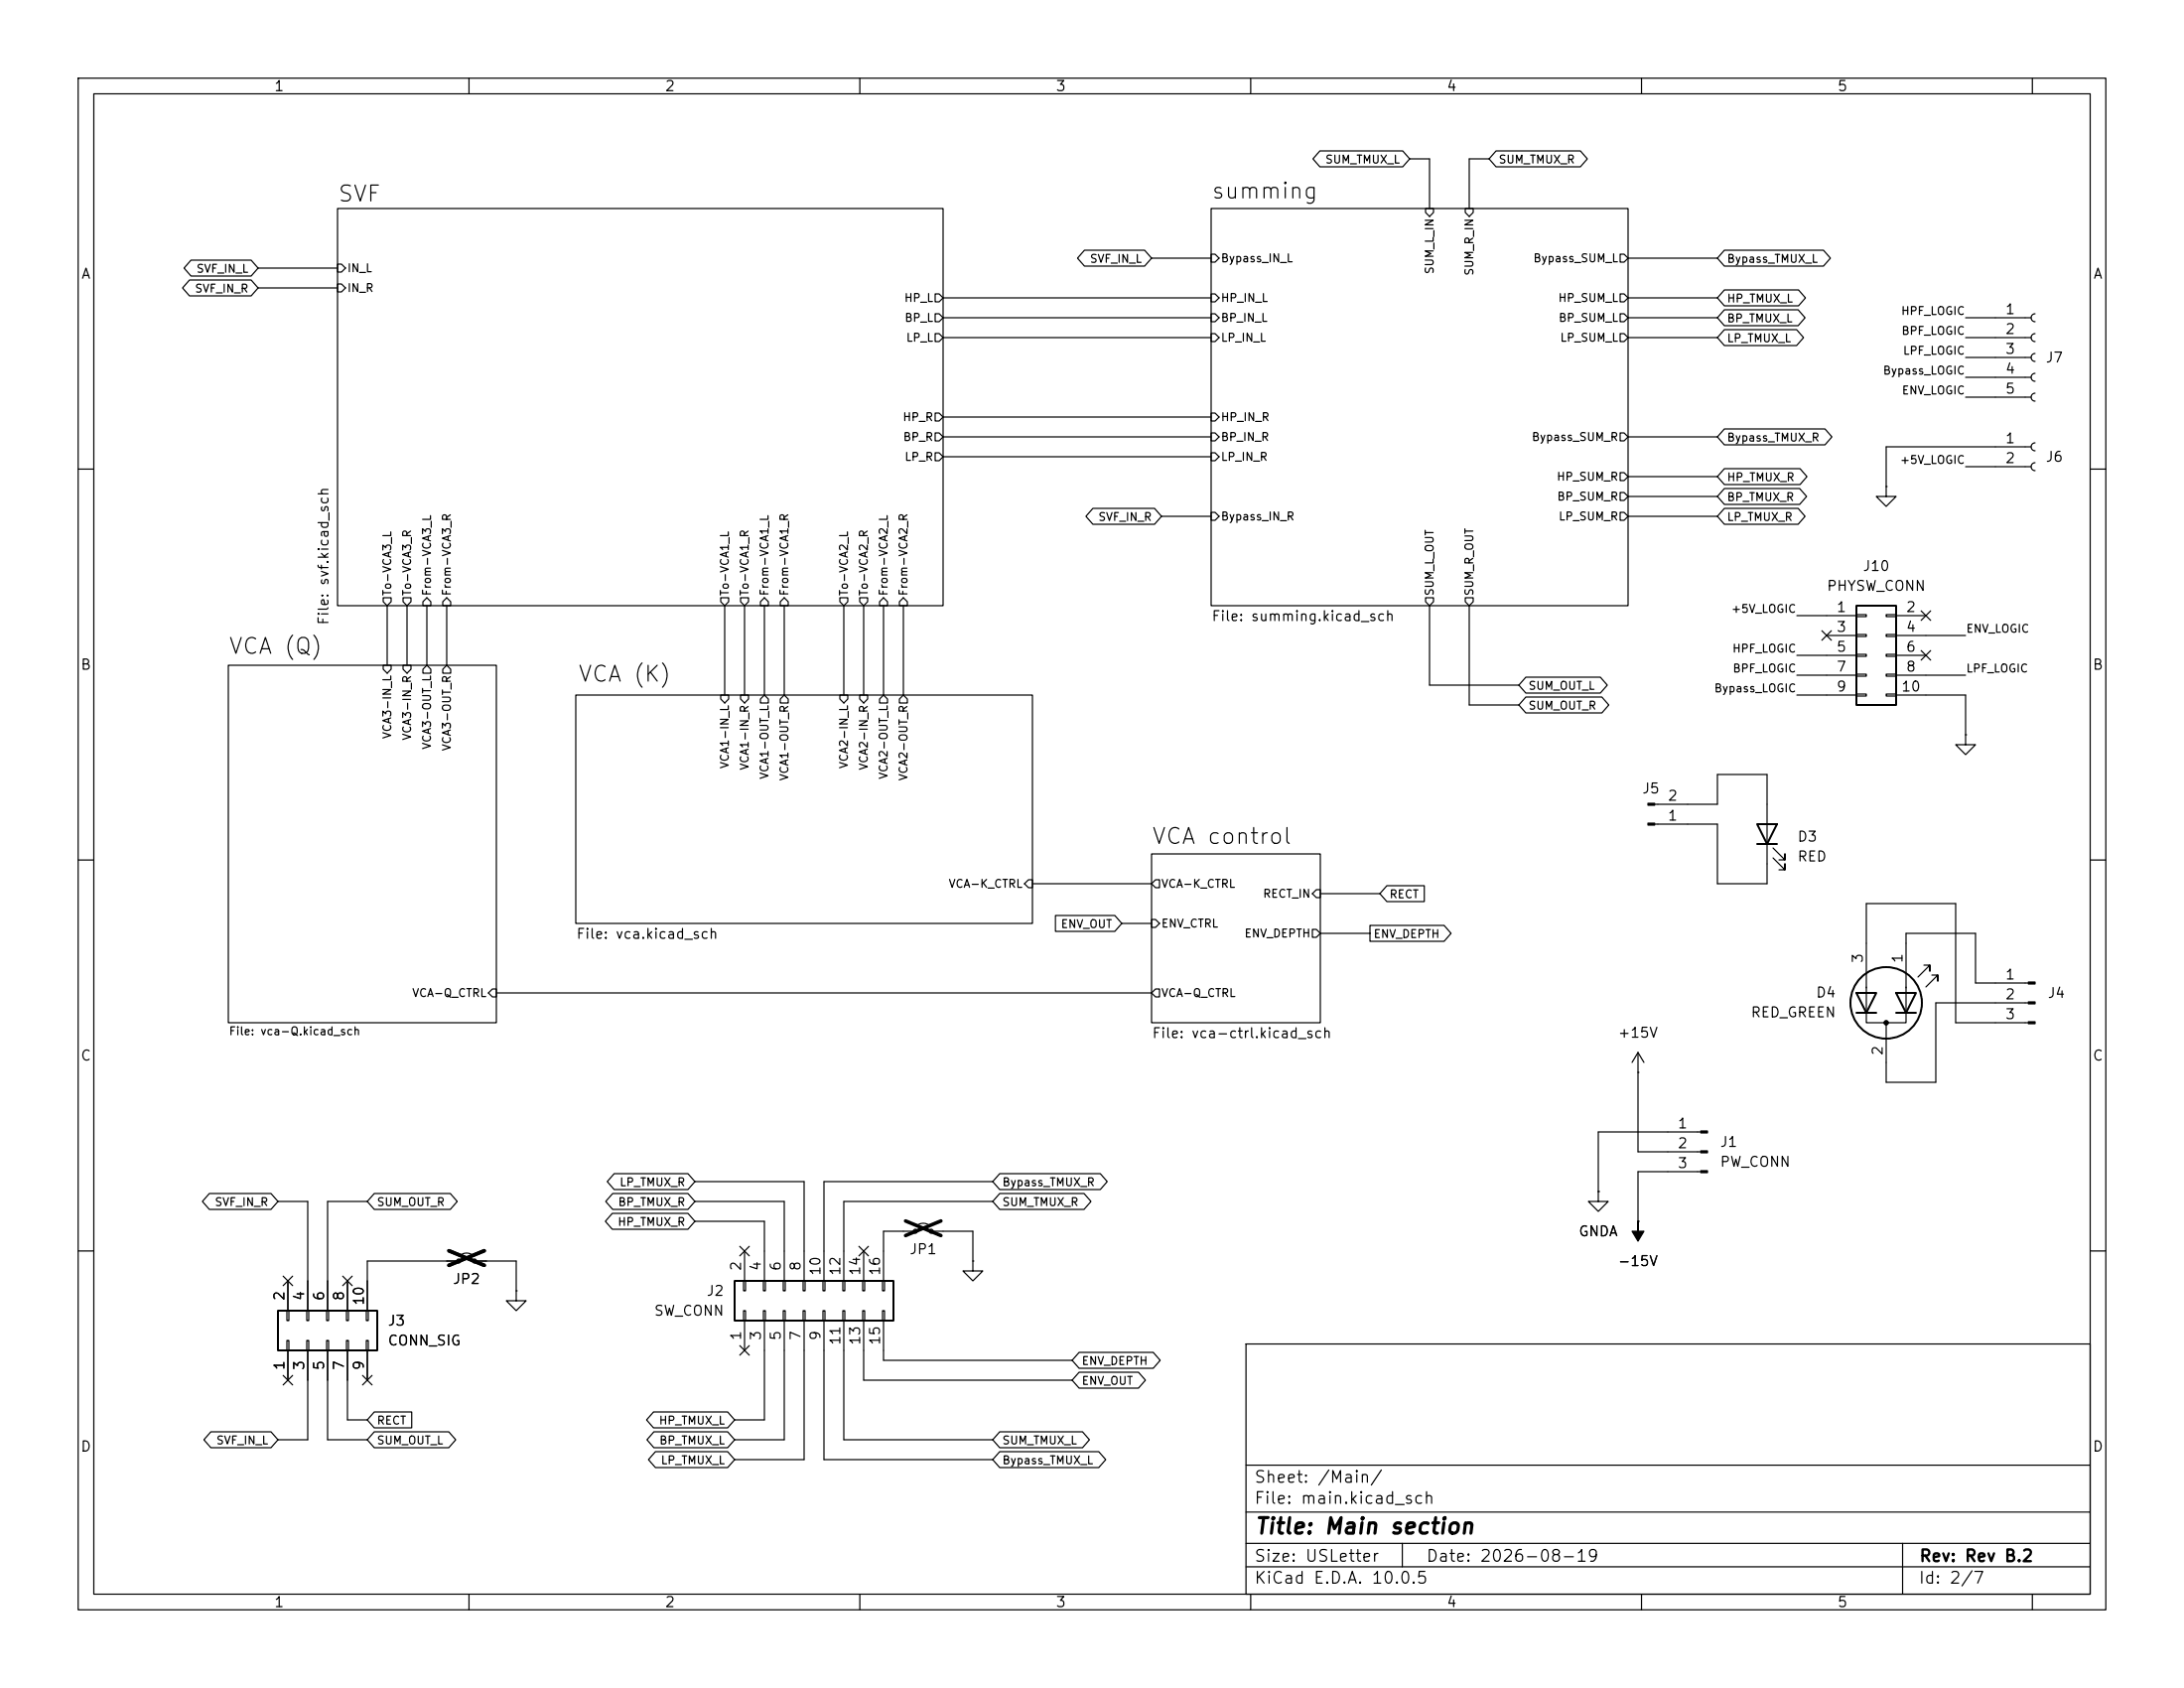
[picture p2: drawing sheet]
<svg xmlns="http://www.w3.org/2000/svg" width="279mm" height="216mm" viewBox="0 0 279 216" stroke-linecap="round" stroke-linejoin="round" font-family="sans-serif">
<g fill="none" stroke="#000" stroke-width=".15">
<path d="M10 10h259.4v195.9h-259.4zM12 12h255.4v191.9h-255.4zM60 10v2M110 10v2M160 10v2M168.9 19.3h10.6l.8 1-.8 1h-10.6l-.9-1zM191.4 19.3h10.8l.9 1-.9 1h-10.8l-.9-1zM210 10v2M260 10v2M24.2 35.8h7.9l.9 1-.9 1h-7.9l-.8-1zM24.4 33.3h7.7l.9 1-.9 1h-7.7l-.9-1zM33 36.8h10.2"/>
<path d="M33 34.3h10.2M43.2 26.7h77.4v50.8h-77.4zM43.2 33.8h.5l.5 .5-.5 .5h-.5zM43.2 36.3h.5l.5 .5-.5 .5h-.5zM119.6 37.6h.5l.5 .5-.5 .5h-.5zM120.6 38.1h34.3M138.7 32h7.7l.9 1-.9 1h-7.7l-.9-1zM147.3 33h7.6M154.9 26.7h53.4v50.8h-53.4zM154.9 32.5h.5l.6 .5-.6 .5h-.5zM154.9 37.6h.5l.6 .5-.6 .5h-.5zM180.3 20.3h2.6v6.4"/>
<path d="M182.4 26.7h1v.5l-.5 .5-.5-.5zM187.5 26.7h1v.5l-.5 .5-.5-.5zM190.5 20.3h-2.5v6.4M207.3 32.5h.5l.5 .5-.5 .5h-.5zM207.3 37.6h.5l.5 .5-.5 .5h-.5zM208.3 38.1h11.4M208.3 33h11.4M220.6 32h12.7l.9 1-.9 1h-12.7l-.9-1zM220.6 37.1h9.5l.9 1-.9 1h-9.5l-.9-1zM220.6 39.6h9.4l.9 1-.9 1.1h-9.4l-.9-1.1zM119.6 52.8h.5l.5 .5-.5 .5h-.5zM119.6 42.7h.5l.5 .5-.5 .5h-.5z"/>
<path d="M119.6 57.9h.5l.5 .5-.5 .5h-.5zM119.6 40.1h.5l.5 .5-.5 .5h-.5zM119.6 55.4h.5l.5 .5-.5 .5h-.5zM120.6 40.6h34.3M120.6 43.2h34.3M120.6 53.3h34.3M120.6 55.9h34.3M120.6 58.4h34.3M154.9 40.1h.5l.6 .5-.6 .5h-.5zM154.9 55.4h.5l.6 .5-.6 .5h-.5zM154.9 52.8h.5l.6 .5-.6 .5h-.5zM154.9 42.7h.5l.6 .5-.6 .5h-.5z"/>
<path d="M154.9 57.9h.5l.6 .5-.6 .5h-.5zM207.3 40.1h.5l.5 .5-.5 .5h-.5zM207.3 55.4h.5l.5 .5-.5 .5h-.5zM207.3 42.7h.5l.5 .5-.5 .5h-.5zM208.3 40.6h11.4M208.3 43.2h11.4M208.3 55.9h11.4M220.6 42.2h9.2l.9 1-.9 1h-9.2l-.9-1zM220.6 59.9h9.7l.9 1.1-.9 1h-9.7l-.9-1zM220.6 54.9h12.9l.9 1-.9 1h-12.9l-.9-1zM251.5 59.7h8.3M251.5 40.6h8.3"/>
<path d="M251.5 43.2h8.3M251.5 45.7h8.3M251.5 48.3h8.3M251.5 50.8h8.3M259.8 57.2h-18.5v5M260.3 56.6a.51 .51 0 0 0-.5 .6 .51 .51 0 0 0 .5 .5M260.3 59.2a.51 .51 0 0 0-.5 .5 .51 .51 0 0 0 .5 .5M260.3 40.1a.51 .51 0 0 0-.5 .5 .51 .51 0 0 0 .5 .5M260.3 42.7a.51 .51 0 0 0-.5 .5 .51 .51 0 0 0 .5 .5M260.3 45.2a.51 .51 0 0 0-.5 .5 .51 .51 0 0 0 .5 .5M260.3 47.8a.51 .51 0 0 0-.5 .5 .51 .51 0 0 0 .5 .5M260.3 50.3a.51 .51 0 0 0-.5 .5 .51 .51 0 0 0 .5 .5"/>
<path d="M10 60h2M49 76.5h1v.5l-.5 .5-.5-.5zM49.5 77.5v7.6M51.6 76.5h1v.5l-.5 .5-.5-.5zM52.1 77.5v7.6M54.1 77l.5-.5 .5 .5v.5h-1zM54.6 77.5v7.6M56.6 77l.5-.5 .6 .5v.5h-1.1zM57.1 77.5v7.6M92.2 76.5h1v.5l-.5 .5-.5-.5zM92.7 77.5v11.4M94.7 76.5h1.1v.5l-.6 .5-.5-.5z"/>
<path d="M95.2 77.5v11.4M97.8 76.5l.5 .5v.5h-1v-.5zM97.8 77.5v11.4M99.8 77l.5-.5 .5 .5v.5h-1zM100.3 77.5v11.4M107.4 76.5h1.1v.5l-.6 .5-.5-.5zM107.9 77.5v11.4M110 76.5h1v.5l-.5 .5-.5-.5zM110.5 77.5v11.4M112.5 77l.5-.5 .5 .5v.5h-1zM113 77.5v11.4M115.1 77l.5-.5 .5 .5v.5h-1z"/>
<path d="M115.6 77.5v11.4M139.8 65h7.9l.9 1-.9 1.1h-7.9l-.9-1.1zM148.6 66h6.3M154.9 65.5h.5l.6 .5-.6 .5h-.5zM182.4 76.5h1v.5l-.5 .5-.5-.5zM182.9 77.5v10.1h11.4M187.5 76.5h1v.5l-.5 .5-.5-.5zM188 77.5v12.7h6.3M207.3 63h.5l.5 .5-.5 .5h-.5zM207.3 60.5h.5l.5 .5-.5 .5h-.5zM207.3 65.5h.5l.5 .5-.5 .5h-.5zM208.3 66h11.4"/>
<path d="M208.3 63.5h11.4M208.3 61h11.4M220.6 65h9.4l.9 1-.9 1.1h-9.4l-.9-1.1zM220.6 62.5h9.6l.9 1-.9 1h-9.6l-.9-1zM229.9 78.7h7.6M237.5 78.6h1.3v.3h-1.3zM241.3 78.6h1.3v.3h-1.3zM241.3 62.2v1.3h1.3l-1.3 1.3-1.3-1.3h1.3M241.3 62.2h.1M242.6 78.7h3.8M245.8 78.1l1.2 1.2M247 78.1l-1.2 1.2"/>
<path d="M267.4 60h2M29.2 85.1h34.3v45.7h-34.3zM49 85.1h1v.5l-.5 .5-.5-.5zM51.6 85.1h1v.5l-.5 .5-.5-.5zM54.6 85.1l.5 .5v.5h-1v-.5zM57.1 85.1l.6 .5v.5h-1.1v-.5zM73.7 88.9h58.4v29.2h-58.4zM92.2 88.9h1v.5l-.5 .5-.5-.5zM94.7 88.9h1.1v.5l-.6 .5-.5-.5zM97.8 88.9l.5 .5v.5h-1v-.5zM100.3 88.9l.5 .5v.5h-1v-.5zM107.4 88.9h1.1v.5l-.6 .5-.5-.5z"/>
<path d="M110 88.9h1v.5l-.5 .5-.5-.5zM113 88.9l.5 .5v.5h-1v-.5zM115.6 88.9l.5 .5v.5h-1v-.5zM195.2 89.2h9.7l.9 1-.9 1h-9.7l-.9-1zM195.2 86.6h9.5l.9 1-.9 1h-9.5l-.9-1zM229.9 83.8h7.6M229.9 86.4h7.6M229.9 88.9h7.6M233.1 80.7l1.2 1.2M233.7 81.3h3.8M234.3 80.7l-1.2 1.2M237.5 81.2h1.3v.2h-1.3z"/>
<path d="M237.5 83.7h1.3v.2h-1.3zM237.5 86.2h1.3v.3h-1.3zM237.5 88.8h1.3v.2h-1.3zM241.3 81.2h1.3v.2h-1.3zM241.3 83.7h1.3v.2h-1.3zM241.3 86.2h1.3v.3h-1.3zM241.3 88.8h1.3v.2h-1.3zM242.6 81.3h8.9M242.6 83.8h3.8M242.6 86.4h8.9M242.6 88.9h8.9v5.1M245.8 83.2l1.2 1.2"/>
<path d="M247 83.2l-1.2 1.2M251.5 94v1.3h1.2l-1.2 1.2-1.3-1.2h1.3M251.5 94h.1M10 110h2M131.6 112.5h.5v1h-.5l-.5-.5zM132.1 113h15.2M135 117.1h7.6l.9 1-.9 1h-7.6zM143.5 118.1h3.8M147.3 109.2h21.6v21.6h-21.6zM147.3 117.6h.5l.5 .5-.5 .5h-.5zM147.8 112.5h.5v1h-.5l-.5-.5zM167.9 118.9h.5l.5 .5-.5 .5h-.5z"/>
<path d="M168.4 113.8h.5v1h-.5l-.5-.5zM168.9 119.4h6.4M168.9 114.3h7.6M175.3 118.4h9.4l.9 1-.9 1h-9.4zM177.4 113.3h4.8v2h-4.8l-.9-1zM211.7 102.9h8v-3.8h6.4v13.9h-6.4v-7.6h-8M226.8 109.7l1.5 1.6v-.8v.8h-.7M226.8 108.5l1.5 1.5v-.8v.8h-.7M267.4 110h2M63 126.5h.5v1h-.5l-.5-.5zM63.5 127h83.8M147.8 126.5h.5v1h-.5l-.5-.5z"/>
<path d="M209.5 137.2h.1M209.5 134.6v12.7h8.1M209.5 134.6l-.7 1.3M209.5 134.6l.8 1.3M238.8 126.2v4.6h5v-4.6M238.8 126.4v-10.8h11.4v15.2h9.3M246.1 123.4h.8v.8v-.8l-1.5 1.6M247.1 124.7h.8v.8v-.8l-1.5 1.5M259.5 128.3h-11.9v10.1h-6.3v-7.6M259.5 125.7h-6.8v-6.3h-8.9v7M26.8 152.7h7.9l.9 1-.9 1h-7.9l-.9-1zM35.6 153.7h3.8v13.9"/>
<path d="M47 153.7h-5.1v13.9M47.9 152.7h9.7l.9 1-.9 1h-9.7l-.9-1zM78.3 155.2h9.7l.9 1-.9 1h-9.7l-.9-1zM78.4 152.7h9.6l.9 1-.9 1h-9.6l-.9-1zM78.6 150.1h9.4l.9 1-.9 1h-9.4l-.9-1zM88.9 156.2h8.9v7.6M88.9 153.7h11.4v10.1M88.9 151.1h14v12.7M94.6 159.4l1.3 1.2M95.9 159.4l-1.3 1.2M109.9 159.4l1.2 1.2M111.1 159.4l-1.2 1.2"/>
<path d="M116.8 157.5h-3.8v6.3M117.3 156.7l.4-.2h.4l.8 .2M119.4 157.5h5.1v3.8M127 151.1h-21.6v12.7M127 153.7h-19.1v10.1M127.9 152.7h10.8l.9 1-.9 1h-10.8l-.9-1zM127.9 150.1h12.9l.8 1-.8 1h-12.9l-.9-1zM204.5 152.4v1.3h1.2l-1.2 1.2-1.3-1.2h1.3M204.5 152.4h.1M209.5 156.2h.1M217.6 144.8h-13.1v7.6M217.6 149.9h-8.1v6.3"/>
<path d="M10 160h2M36.2 163.2l1.2 1.2M36.2 175.9l1.2 1.2M36.7 171.5h.3v1.2h-.3zM36.7 167.6h.3v1.3h-.3zM36.8 163.8v3.8M36.8 172.7v3.8M37.4 163.2l-1.2 1.2M37.4 175.9l-1.2 1.2M39.2 171.5h.3v1.2h-.3zM39.2 167.6h.3v1.3h-.3zM39.4 172.7v11.5h-3.8"/>
<path d="M41.8 171.5h.2v1.2h-.2zM41.8 167.6h.2v1.3h-.2zM41.9 172.7v11.5h5.1M43.8 163.2l1.3 1.2M44.3 171.5h.3v1.2h-.3zM44.3 167.6h.3v1.3h-.3zM44.4 163.8v3.8M44.4 172.7v8.9h2.6M45.1 163.2l-1.3 1.2M46.4 175.9l1.2 1.2M46.9 171.5h.2v1.2h-.2zM46.9 167.6h.2v1.3h-.2z"/>
<path d="M47 172.7v3.8M47.6 175.9l-1.2 1.2M58.4 161.3h-11.4v6.3M58.9 160.5l.4-.2h.4l.8 .2M61 161.3h5v3.8M66 165.1v1.3h1.3l-1.3 1.2-1.2-1.2h1.2M66 165.1h.1M94.6 172.1l1.3 1.2M95.1 167.6h.3v1.3h-.3zM95.1 163.8h.3v1.3h-.3zM95.2 160v3.8M95.2 168.9v3.8"/>
<path d="M95.9 172.1l-1.3 1.2M97.7 167.6h.2v1.3h-.2zM97.7 163.8h.2v1.3h-.2zM97.8 168.9v12.7h-3.8M100.2 167.6h.3v1.3h-.3zM100.2 163.8h.3v1.3h-.3zM100.3 168.9v15.3h-6.3M102.7 167.6h.3v1.3h-.3zM102.7 163.8h.3v1.3h-.3zM102.9 168.9v17.8h-8.9M105.3 167.6h.2v1.3h-.2zM105.3 163.8h.2v1.3h-.2z"/>
<path d="M105.4 168.9v17.8h21.6M107.8 167.6h.3v1.3h-.3zM107.8 163.8h.3v1.3h-.3zM107.9 168.9v15.3h19.1M110.4 167.6h.2v1.3h-.2zM110.4 163.8h.2v1.3h-.2zM110.5 160v3.8M110.5 168.9v7.6h26.7M112.9 167.6h.3v1.3h-.3zM112.9 163.8h.3v1.3h-.3zM113 168.9v5.1h24.2M124.5 161.3v1.3h1.2l-1.2 1.2-1.3-1.2h1.3"/>
<path d="M124.5 161.3h.1M138 175.5h7.6l.9 1-.9 1h-7.6l-.8-1zM138 173h9.5l.9 1-.9 1h-9.5l-.8-1zM159.4 171.9h108v32h-108zM267.4 160h2M27 183.1h7.7l.9 1.1-.9 1h-7.7l-.9-1zM47.9 183.1h9.5l.9 1.1-.9 1h-9.5l-.9-1zM47.9 180.6h4.8v2h-4.8l-.9-1zM83.6 180.6h9.5l.9 1-.9 1h-9.5l-.9-1zM83.7 183.1h9.4l.9 1.1-.9 1h-9.4l-.9-1zM83.8 185.7h9.3l.9 1-.9 1h-9.3l-.8-1zM127.9 185.7h12.7l.9 1-.9 1h-12.7l-.9-1z"/>
<path d="M127.9 183.1h10.6l.9 1.1-.9 1h-10.6l-.9-1zM159.4 197.4h108M159.4 193.4h108M159.4 187.4h108M179.4 197.4v3M243.4 197.4v6.5M60 203.9v2M110 203.9v2M159.4 200.4h108M160 203.9v2M210 203.9v2M260 203.9v2"/>
<circle cx="117.1" cy="157.5" r=".25"/>
<circle cx="119.1" cy="157.5" r=".25"/>
<circle cx="58.7" cy="161.3" r=".25"/>
<circle cx="60.7" cy="161.3" r=".25"/>
</g>
<g fill="#000" stroke="#000" stroke-width=".15">
<path d="M210.8 105.3h.9v.2h-.9zM210.8 102.7h.9v.3h-.9zM259.5 125.6h.8v.3h-.8zM259.5 128.1h.8v.3h-.8zM259.5 130.7h.8v.2h-.8zM209.5 156.2v1.3h.8l-.8 1.3-.7-1.3h.7zM217.6 144.7h.8v.2h-.8zM217.6 147.2h.8v.2h-.8zM217.6 149.7h.8v.3h-.8z"/>
<circle cx="241.3" cy="130.8" r=".28"/>
</g>
<g fill="none" stroke="#000" stroke-width=".25">
<path d="M237.5 77.5h5.1v12.7h-5.1zM224.8 105.4h2.5l-1.2 2.6zM224.8 108h2.5M237.5 127h2.5l-1.2 2.5zM237.5 129.5h2.5M242.6 127h2.5l-1.3 2.5zM242.6 129.5h2.5M35.6 167.6h12.7v5.1h-12.7zM94 163.8h20.3v5.1h-20.3z"/>
<circle cx="241.3" cy="128.3" r="4.6"/>
</g>
<path d="M57.4 160l4.6 1.8M62 160l-4.6 1.8M115.8 156.2l4.6 1.8M120.4 156.2l-4.6 1.8" fill="none" stroke="#000" stroke-width=".46"/>
<g font-size="2">
<text x="43.1" y="26.3">SVF</text>
<text x="154.8" y="25.9">summing</text>
<text x="29.1" y="84.2">VCA (Q)</text>
<text x="73.8" y="87.7">VCA (K)</text>
<text x="147.2" y="108.5">VCA control</text>
<text x="160.4" y="196.7">Title: Main section</text>
</g>
<g font-size="1.5">
<text x="160.4" y="190">Sheet: /Main/</text>
<text x="160.4" y="192.7">File: main.kicad_sch</text>
<text x="160.4" y="202.9">KiCad E.D.A. 10.0.5</text>
<text x="160.4" y="200.1">Size: USLetter</text>
<text x="182.4" y="200.1">Date: 2026-08-19</text>
<text x="245.4" y="202.9">Id: 2/7</text>
<text x="245.4" y="200.1">Rev: Rev B.2</text>
</g>
<g font-size="1.3">
<text x="35" y="12">1</text>
<text x="85" y="12">2</text>
<text x="135" y="12">3</text>
<text x="185" y="12">4</text>
<text x="235" y="12">5</text>
<text x="10.3" y="36">A</text>
<text x="267.7" y="36">A</text>
<text x="256.4" y="40.5">1</text>
<text x="256.4" y="43">2</text>
<text x="256.4" y="45.6">3</text>
<text x="261.6" y="46.7">J7</text>
<text x="256.4" y="48.1">4</text>
<text x="256.4" y="50.7">5</text>
<text x="256.4" y="57">1</text>
<text x="256.4" y="59.6">2</text>
<text x="261.6" y="59.4">J6</text>
<text x="233.6" y="75.9">PHYSW_CONN</text>
<text x="238.2" y="73.4">J10</text>
<text x="42.3" y="80" transform="rotate(-90 42.3 80)">File: svf.kicad_sch</text>
<text x="154.9" y="79.8">File: summing.kicad_sch</text>
<text x="234.9" y="78.6">1</text>
<text x="234.9" y="81.1">3</text>
<text x="234.9" y="83.7">5</text>
<text x="243.7" y="78.6">2</text>
<text x="243.7" y="81.1">4</text>
<text x="243.7" y="83.7">6</text>
<text x="10.2" y="86">B</text>
<text x="234.9" y="86.2">7</text>
<text x="234.9" y="88.8">9</text>
<text x="243.1" y="88.8">10</text>
<text x="243.7" y="86.2">8</text>
<text x="267.6" y="86">B</text>
<text x="210" y="101.8">J5</text>
<text x="213.3" y="105.3">1</text>
<text x="213.3" y="102.7">2</text>
<text x="229.9" y="108">D3</text>
<text x="229.9" y="110.5">RED</text>
<text x="73.6" y="120.4">File: vca.kicad_sch</text>
<text x="238.6" y="123.3" transform="rotate(-90 238.6 123.3)">3</text>
<text x="243.7" y="123.3" transform="rotate(-90 243.7 123.3)">1</text>
<text x="256.4" y="125.6">1</text>
<text x="223.9" y="130.4">RED_GREEN</text>
<text x="232.2" y="127.9">D4</text>
<text x="256.4" y="128.1">2</text>
<text x="256.4" y="130.7">3</text>
<text x="261.9" y="128">J4</text>
<text x="10.2" y="136">C</text>
<text x="147.3" y="133.1">File: vca-ctrl.kicad_sch</text>
<text x="206.9" y="133">+15V</text>
<text x="241.2" y="135.1" transform="rotate(-90 241.2 135.1)">2</text>
<text x="267.6" y="136">C</text>
<text x="214.5" y="144.6">1</text>
<text x="214.5" y="147.2">2</text>
<text x="214.5" y="149.7">3</text>
<text x="219.9" y="147">J1</text>
<text x="219.9" y="149.6">PW_CONN</text>
<text x="116.3" y="160.7">JP1</text>
<text x="201.9" y="158.4">GNDA</text>
<text x="36.7" y="166.5" transform="rotate(-90 36.7 166.5)">2</text>
<text x="39.2" y="166.5" transform="rotate(-90 39.2 166.5)">4</text>
<text x="41.8" y="166.5" transform="rotate(-90 41.8 166.5)">6</text>
<text x="44.3" y="166.5" transform="rotate(-90 44.3 166.5)">8</text>
<text x="46.9" y="167.1" transform="rotate(-90 46.9 167.1)">10</text>
<text x="57.8" y="164.5">JP2</text>
<text x="90.3" y="166.1">J2</text>
<text x="95.1" y="162.7" transform="rotate(-90 95.1 162.7)">2</text>
<text x="97.7" y="162.7" transform="rotate(-90 97.7 162.7)">4</text>
<text x="100.2" y="162.7" transform="rotate(-90 100.2 162.7)">6</text>
<text x="102.7" y="162.7" transform="rotate(-90 102.7 162.7)">8</text>
<text x="105.3" y="163.3" transform="rotate(-90 105.3 163.3)">10</text>
<text x="107.8" y="163.3" transform="rotate(-90 107.8 163.3)">12</text>
<text x="110.4" y="163.3" transform="rotate(-90 110.4 163.3)">14</text>
<text x="112.9" y="163.3" transform="rotate(-90 112.9 163.3)">16</text>
<text x="206.9" y="162.3">-15V</text>
<text x="49.5" y="169.9">J3</text>
<text x="49.5" y="172.4">CONN_SIG</text>
<text x="83.6" y="168.6">SW_CONN</text>
<text x="95.1" y="171.5" transform="rotate(-90 95.1 171.5)">1</text>
<text x="97.7" y="171.5" transform="rotate(-90 97.7 171.5)">3</text>
<text x="100.2" y="171.5" transform="rotate(-90 100.2 171.5)">5</text>
<text x="102.7" y="171.5" transform="rotate(-90 102.7 171.5)">7</text>
<text x="105.3" y="171.5" transform="rotate(-90 105.3 171.5)">9</text>
<text x="107.8" y="172.2" transform="rotate(-90 107.8 172.2)">11</text>
<text x="110.4" y="172.2" transform="rotate(-90 110.4 172.2)">13</text>
<text x="112.9" y="172.2" transform="rotate(-90 112.9 172.2)">15</text>
<text x="36.7" y="175.4" transform="rotate(-90 36.7 175.4)">1</text>
<text x="39.2" y="175.4" transform="rotate(-90 39.2 175.4)">3</text>
<text x="41.8" y="175.4" transform="rotate(-90 41.8 175.4)">5</text>
<text x="44.3" y="175.4" transform="rotate(-90 44.3 175.4)">7</text>
<text x="46.9" y="175.4" transform="rotate(-90 46.9 175.4)">9</text>
<text x="10.2" y="186">D</text>
<text x="267.6" y="186">D</text>
<text x="35" y="205.9">1</text>
<text x="85" y="205.9">2</text>
<text x="135" y="205.9">3</text>
<text x="185" y="205.9">4</text>
<text x="235" y="205.9">5</text>
</g>
<g font-size="1">
<text x="169.5" y="21.2">SUM_TMUX_L</text>
<text x="191.6" y="21.2">SUM_TMUX_R</text>
<text x="25" y="35.1">SVF_IN_L</text>
<text x="44.3" y="35.1">IN_L</text>
<text x="139.3" y="33.9">SVF_IN_L</text>
<text x="156.1" y="33.8">Bypass_IN_L</text>
<text x="183.6" y="35.2" transform="rotate(-90 183.6 35.2)">SUM_L_IN</text>
<text x="188.7" y="35.3" transform="rotate(-90 188.7 35.3)">SUM_R_IN</text>
<text x="196.1" y="33.8">Bypass_SUM_L</text>
<text x="220.9" y="33.9">Bypass_TMUX_L</text>
<text x="24.9" y="37.7">SVF_IN_R</text>
<text x="44.3" y="37.6">IN_R</text>
<text x="115.6" y="38.9">HP_L</text>
<text x="115.7" y="41.4">BP_L</text>
<text x="156.1" y="41.4">BP_IN_L</text>
<text x="156.1" y="38.9">HP_IN_L</text>
<text x="199.3" y="38.9">HP_SUM_L</text>
<text x="199.3" y="41.4">BP_SUM_L</text>
<text x="220.9" y="38.9">HP_TMUX_L</text>
<text x="220.9" y="41.5">BP_TMUX_L</text>
<text x="243.1" y="40.5">HPF_LOGIC</text>
<text x="115.8" y="43.9">LP_L</text>
<text x="156.1" y="43.9">LP_IN_L</text>
<text x="199.5" y="43.9">LP_SUM_L</text>
<text x="220.9" y="44">LP_TMUX_L</text>
<text x="243.2" y="43.1">BPF_LOGIC</text>
<text x="243.4" y="45.6">LPF_LOGIC</text>
<text x="240.8" y="48.2">Bypass_LOGIC</text>
<text x="243.2" y="50.7">ENV_LOGIC</text>
<text x="115.4" y="54.1">HP_R</text>
<text x="115.5" y="56.6">BP_R</text>
<text x="115.7" y="59.2">LP_R</text>
<text x="156.1" y="56.6">BP_IN_R</text>
<text x="156.1" y="54.1">HP_IN_R</text>
<text x="156.1" y="59.2">LP_IN_R</text>
<text x="195.9" y="56.6">Bypass_SUM_R</text>
<text x="220.9" y="56.7">Bypass_TMUX_R</text>
<text x="243" y="59.6">+5V_LOGIC</text>
<text x="199.1" y="61.7">HP_SUM_R</text>
<text x="199.1" y="64.3">BP_SUM_R</text>
<text x="220.9" y="64.3">BP_TMUX_R</text>
<text x="220.9" y="61.8">HP_TMUX_R</text>
<text x="140.4" y="66.9">SVF_IN_R</text>
<text x="156.1" y="66.8">Bypass_IN_R</text>
<text x="199.3" y="66.8">LP_SUM_R</text>
<text x="220.9" y="66.9">LP_TMUX_R</text>
<text x="50.3" y="76.3" transform="rotate(-90 50.3 76.3)">To-VCA3_L</text>
<text x="52.8" y="76.3" transform="rotate(-90 52.8 76.3)">To-VCA3_R</text>
<text x="55.4" y="76.3" transform="rotate(-90 55.4 76.3)">From-VCA3_L</text>
<text x="57.9" y="76.3" transform="rotate(-90 57.9 76.3)">From-VCA3_R</text>
<text x="93.5" y="76.3" transform="rotate(-90 93.5 76.3)">To-VCA1_L</text>
<text x="96" y="76.3" transform="rotate(-90 96 76.3)">To-VCA1_R</text>
<text x="98.6" y="76.3" transform="rotate(-90 98.6 76.3)">From-VCA1_L</text>
<text x="101.1" y="76.3" transform="rotate(-90 101.1 76.3)">From-VCA1_R</text>
<text x="108.7" y="76.3" transform="rotate(-90 108.7 76.3)">To-VCA2_L</text>
<text x="111.3" y="76.3" transform="rotate(-90 111.3 76.3)">To-VCA2_R</text>
<text x="113.8" y="76.3" transform="rotate(-90 113.8 76.3)">From-VCA2_L</text>
<text x="116.3" y="76.3" transform="rotate(-90 116.3 76.3)">From-VCA2_R</text>
<text x="183.6" y="76.3" transform="rotate(-90 183.6 76.3)">SUM_L_OUT</text>
<text x="188.7" y="76.3" transform="rotate(-90 188.7 76.3)">SUM_R_OUT</text>
<text x="221.4" y="78.6">+5V_LOGIC</text>
<text x="221.5" y="83.7">HPF_LOGIC</text>
<text x="251.5" y="81.2">ENV_LOGIC</text>
<text x="195.5" y="88.5">SUM_OUT_L</text>
<text x="219.2" y="88.8">Bypass_LOGIC</text>
<text x="221.6" y="86.3">BPF_LOGIC</text>
<text x="251.5" y="86.3">LPF_LOGIC</text>
<text x="50.3" y="94.6" transform="rotate(-90 50.3 94.6)">VCA3-IN_L</text>
<text x="52.8" y="94.8" transform="rotate(-90 52.8 94.8)">VCA3-IN_R</text>
<text x="55.4" y="95.9" transform="rotate(-90 55.4 95.9)">VCA3-OUT_L</text>
<text x="195.5" y="91">SUM_OUT_R</text>
<text x="57.9" y="96.1" transform="rotate(-90 57.9 96.1)">VCA3-OUT_R</text>
<text x="93.5" y="98.4" transform="rotate(-90 93.5 98.4)">VCA1-IN_L</text>
<text x="96" y="98.6" transform="rotate(-90 96 98.6)">VCA1-IN_R</text>
<text x="98.6" y="99.8" transform="rotate(-90 98.6 99.8)">VCA1-OUT_L</text>
<text x="101.1" y="99.9" transform="rotate(-90 101.1 99.9)">VCA1-OUT_R</text>
<text x="108.7" y="98.4" transform="rotate(-90 108.7 98.4)">VCA2-IN_L</text>
<text x="111.3" y="98.6" transform="rotate(-90 111.3 98.6)">VCA2-IN_R</text>
<text x="113.8" y="99.8" transform="rotate(-90 113.8 99.8)">VCA2-OUT_L</text>
<text x="116.3" y="99.9" transform="rotate(-90 116.3 99.9)">VCA2-OUT_R</text>
<text x="121.3" y="113.8">VCA-K_CTRL</text>
<text x="148.5" y="113.8">VCA-K_CTRL</text>
<text x="135.6" y="119">ENV_OUT</text>
<text x="148.5" y="118.9">ENV_CTRL</text>
<text x="161.5" y="115.1">RECT_IN</text>
<text x="177.7" y="115.1">RECT</text>
<text x="159.1" y="120.1">ENV_DEPTH</text>
<text x="175.6" y="120.2">ENV_DEPTH</text>
<text x="52.6" y="127.8">VCA-Q_CTRL</text>
<text x="148.5" y="127.8">VCA-Q_CTRL</text>
<text x="29.2" y="132.7">File: vca-Q.kicad_sch</text>
<text x="27.4" y="154.5">SVF_IN_R</text>
<text x="48.1" y="154.5">SUM_OUT_R</text>
<text x="79" y="154.5">BP_TMUX_R</text>
<text x="79.2" y="152">LP_TMUX_R</text>
<text x="128.1" y="154.5">SUM_TMUX_R</text>
<text x="128.1" y="152">Bypass_TMUX_R</text>
<text x="78.9" y="157.1">HP_TMUX_R</text>
<text x="138.3" y="177.4">ENV_OUT</text>
<text x="138.3" y="174.8">ENV_DEPTH</text>
<text x="27.6" y="185">SVF_IN_L</text>
<text x="48.1" y="185">SUM_OUT_L</text>
<text x="48.1" y="182.5">RECT</text>
<text x="84.2" y="182.5">HP_TMUX_L</text>
<text x="84.3" y="185">BP_TMUX_L</text>
<text x="128.1" y="185">SUM_TMUX_L</text>
<text x="84.5" y="187.5">LP_TMUX_L</text>
<text x="128.1" y="187.5">Bypass_TMUX_L</text>
</g>
</svg>
